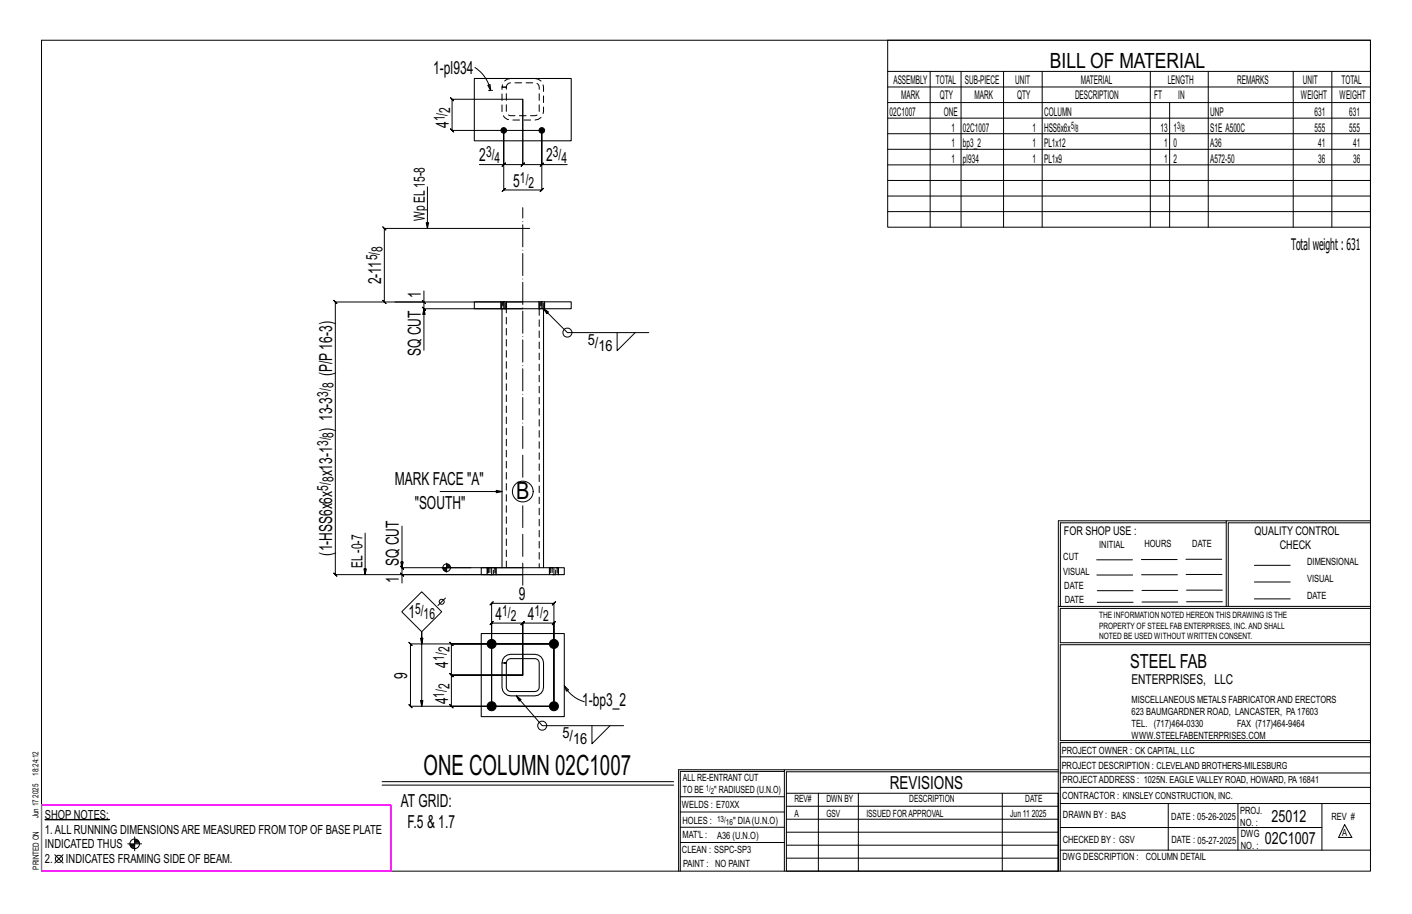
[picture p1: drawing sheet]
<svg xmlns="http://www.w3.org/2000/svg" width="432mm" height="279mm" viewBox="0 0 432 279" stroke-linecap="round" stroke-linejoin="round" font-family="sans-serif">
<g fill="#000" stroke="#000" stroke-width=".31">
<path d="M13.8 250.5l19.6 .1z"/>
<circle cx="154" cy="39.9" r=".86"/>
<circle cx="165.7" cy="39.9" r=".86"/>
<circle cx="150.3" cy="196.8" r="1.39"/>
<circle cx="169.4" cy="196.8" r="1.39"/>
<circle cx="150.3" cy="215.9" r="1.39"/>
<circle cx="169.4" cy="215.9" r="1.39"/>
</g>
<g fill="none" stroke="#000" stroke-width=".31">
<path d="M12.7 12.3h406.4v254h-406.4zM271.5 12.3h147.6v57.2h-147.6zM145.3 20.6a11.1 11.1 0 0 1 4.7 7M149.2 26.1l.7-.2 .1 1.7zM149.4 27.6h.6M150 27.6l.6 .1M159.9 30.3v20l.5-.5-1 1 .5-.5h-5.9M165.7 39.9h-27.4l.5 .5-1-1 .5 .5v-9.6l.5 .5-1-1 .5 .5h21.6v20l-.5 .5 1-1-.5 .5h5.8M271.5 21.8h147.6M271.5 26.6h147.6M271.5 31.4h147.6M271.5 36.1h147.6"/>
<path d="M284.5 21.8v47.7M293.9 21.8v47.7M306.9 21.8v47.7M318.7 21.8v47.7M351.8 21.8v47.7M357.7 31.4v38.1M369.5 21.8v47.7M395.5 21.8v47.7M407.3 21.8v47.7M130.7 57.1v12.7l-.4-1.7h.8l-.4 1.7M146.6 50.3h7.4v-10.4v18.2l-.5 .5 1-1-.5 .5h11.7l-.5 .5 1-1-.5 .5v-18.2v10.4h7.8M153.5 50.8l1-1z"/>
<path d="M165.7 50.3l.5-.5-1 1zM271.5 40.9h147.6M271.5 45.6h147.6M271.5 50.4h147.6M271.5 55.2h147.6M271.5 59.9h147.6M162 69.8h-44.5l-.5-.5 1 1-.5-.5v22.5M271.5 64.7h147.6M117 91.8l1 1zM129.1 91.8l1 1zM129.6 88.9v3.4h-8.8M129.6 92.3v2.1l-.5-.5 1 1-.5-.5h30.3"/>
<path d="M129.6 94.4l-.3 1.7h.7l-.4-1.7v12.7M159.9 92.3h-57.4l-.5-.5 1 1-.5-.5v83.4l-.5-.5 1 1-.5-.5h57.4h-37v2.5M166.2 94.4l1 1.5 .5-.5-1.5-1 7.3 7.3h24.9M188.7 101.7v5.5l5.6-5.5M134.6 150.3h18.9l-1.7 .3v-.7l1.7 .4M375 159.8h-50.7v25.6M375 159.2h-51.3l-.1 107.1M419.1 159.2h-44.1v26.2M419.1 159.8h-43.5v25.6M111.7 163v12.7l-.4-1.8h.7l-.3 1.8M122.4 175.2l1 1zM122.9 160.8v12.7l-.3-1.7h.7l-.4 1.7"/>
<path d="M135.2 173.5h8.8M135.4 173.8h1.2M135.5 174h1.1M135.6 174.2h1M135.8 174.4h.8M136.1 174.6h.5M136.6 172.1v2.8M136.6 173.3h1.1M136.6 173.1h1.1M136.6 172.9h1M136.6 172.7h.8M136.6 172.5h.5"/>
<path d="M159.9 173.5h-37l-.5-.5 1 1-.5-.5v2.2M335.4 171.1h10.9M335.4 175.8h11M349 171h11M349.1 175.7h11M362.7 171h10.9M362.7 175.6h11M383.6 172.8h11M383.6 177.9h11M122.9 187l6.1-6.1 6.1 6.1-6.1 6.1zM125 196.3l.5 .5h43.9h-31.4l-.5-.5 1 1-.5-.5v9.6l-.5-.5 1 1-.5-.5h21.9h-21.9l-.5-.5 1 1-.5-.5v9.5l-.5-.5 1 1-.5-.5h31.4h-43.9l.5 .5-1-1 .5 .5v-19.1l.5 .5zM129 196.8l.3-1.7h-.7l.4 1.7v-3.7v22.8l-.4-1.8h.7l-.3 1.8"/>
<path d="M136.2 182.8l-2.3 2.3M150.8 183.9l-.5 .5h19.1l-.5 .5 1-1-.5 .5v31.5v-25.4l.5-.5-1 1 .5-.5h-9.5l.5-.5-1 1 .5-.5v15.9v-15.9l.5-.5-1 1 .5-.5h-9.6l.5-.5-1 1 .5-.5v25.4v-31.5l-.5 .5zM323.7 185.4h95.4M335.5 184.1h11M335.5 180.6h11M349.2 184h11M349.2 180.5h11M362.9 180.4h10.9M362.9 184h10.9M383.6 183.1h11M419.1 186h-94.9v10.5h94.9M419.1 197.1h-94.9v29.3h94.9v.6h-94.9v39.3"/>
<path d="M157.9 212.7l.9 1.6 .6-.5-1.5-1.1 7.9 9.1h24.9M172.6 209.6l1.3 1.3-.7 .4zM172.6 209.6l1.2 1.8 1.1 1.1 1.8 1.2 2 .8M116.9 238.9h89.1M181 221.8v5.6l5.6-5.6M239.9 235.8h-31.9v30.5M239.9 235.3h-32.4v31M323.6 235.3h-83.7v31M323.6 235.9h-83.1v6.6M324.2 236.3h94.9M324.2 231.4h94.9M39.1 258h4.2"/>
<path d="M39.7 258.2h1.5M39.8 258.4h1.4M39.9 258.7h1.3M40.1 258.9h1.1M40.4 259.2h.8M41.2 255.8v4.3M41.2 257.7h1.4M41.2 257.2h1.3M41.2 257.5h1.4M41.2 256.7h.8M41.2 257h1.1M116.9 240h89.1"/>
<path d="M208 252.9h31.9M208 257.5h31.9M208 243.6h31.9M208 248.2h31.9M240.5 242.5h83.1v23.8h-83.1zM240.5 258.4h83.1M240.5 254.4h83.1M240.5 250.4h83.1M240.5 246.5h83.1M250.3 242.5v23.8M262.5 242.5v23.8M306.5 242.5v23.8"/>
<path d="M324.2 253h80.1M324.2 245.6h94.9M324.2 259.9h94.9M324.2 240.7h94.9M357.3 245.6v14.3M378.6 245.6v14.3M404.3 245.6v14.3M411.2 252.1l2.2 3.9h-4zM16.8 261.3l2.5 2.5M19.3 261.3l-2.5 2.5M240.5 262.3h83.1"/>
<circle cx="173.5" cy="101.7" r="1.38"/>
<circle cx="159.9" cy="150.3" r="3.2"/>
<circle cx="136.6" cy="173.5" r="1.16"/>
<circle cx="135.1" cy="184" r=".76"/>
<circle cx="165.8" cy="221.8" r="1.38"/>
<circle cx="41.2" cy="258" r="1.47"/>
<circle cx="18" cy="262.5" r="1.1"/>
</g>
<path d="M12.7 246.1h106.8v20.2h-106.8z" fill="none" stroke="#f0f" stroke-width=".5"/>
<g fill="none" stroke="#000" stroke-width=".32">
<path d="M145.1 24h29.6v19h-29.6zM145.1 92.3h29.6v2.1h-29.6zM153.2 92.3h.1M153.2 94.4h.1M153.5 94.4v79.1M154.9 92.3h.1M154.9 94.4h.1M164.8 92.3h.1M164.8 94.4h.1M166.2 94.4v79.1M166.5 92.3h.1M166.5 94.4h.1"/>
<path d="M147.2 173.5h25.4v2.2h-25.4zM149 173.5h.1M149 175.7h.1M151.7 173.5h.1M151.7 175.7h.1M168 173.5h.1M168 175.7h.1M170.8 173.5h.1M170.8 175.7h.1M147.2 193.7h25.4v25.4h-25.4zM154.3 200.8l.9-.6 1-.2h7.4a2.65 2.65 0 0 1 2.6 2.7v7.4a2.65 2.65 0 0 1-2.6 2.6h-7.4a2.65 2.65 0 0 1-2.7-2.6v-7.4l.2-1zM155.2 201.7l1-.4h7.4a1.32 1.32 0 0 1 1.3 1.4v7.4a1.32 1.32 0 0 1-1.3 1.3h-7.4a1.32 1.32 0 0 1-1.4-1.3v-7.4z"/>
</g>
<g fill="none" stroke="#000" stroke-width=".31" stroke-dasharray="2 1.4">
<path d="M154.8 26.6h-1.3v7.4a2.65 2.65 0 0 0 2.7 2.7h7.4a2.65 2.65 0 0 0 2.6-2.7v-7.4a2.65 2.65 0 0 0-2.6-2.6M155.2 25.7l1-.4h7.4a1.32 1.32 0 0 1 1.3 1.3v7.4a1.32 1.32 0 0 1-1.3 1.4h-7.4a1.32 1.32 0 0 1-1.4-1.4v-7.4zM156.2 24a2.65 2.65 0 0 0-2.7 2.6h1.3M153.2 92.3h.1M153.2 92.3v2.1M153.3 94.4h-.1M153.4 94.4h-.1v-2.1h.1M153.5 94.4h.1M153.7 92.3h.3v2.1h-.3zM153.7 94.4h-.3v-2.1h.3M154 94.4h.4v-2.1h.3M154 92.3h.4"/>
<path d="M154.4 94.4h.3v-2.1h.1M154.7 94.4h.1l.1-2.1M154.9 94.4v-2.1M154.9 94.4h-.1M164.8 92.3h.1M164.8 92.3v2.1M164.9 94.4h-.1M164.9 94.4v79.1M165.1 94.4h-.2v-2.1h.2M165.4 92.3h.3v2.1h-.3zM165.4 94.4h-.3v-2.1h.3M165.7 94.4h.3v-2.1h.3"/>
<path d="M165.7 92.3h.3M166 94.4h.3v-2.1h.2M166.2 94.4h.1M166.3 94.4h.2v-2.1M166.5 94.4v-2.1M166.5 94.4h.1M149 173.5v2.2M149 173.5h.1M149.4 173.5h-.3l-.1 2.2M149.8 173.5h-.4v2.2h-.3M150.3 173.5h.6v2.2h-.6zM150.3 173.5h-.5v2.2h-.4"/>
<path d="M150.3 175.7h-.5M150.9 173.5h.4v2.2h-.4M151.3 173.5h.3v2.2h-.3M151.6 173.5h.1M151.7 175.7h-.1M151.7 175.7v-2.2M154.8 173.5v-79.1M168 173.5v2.2M168 173.5h.1M168.4 173.5h-.3l-.1 2.2M168.9 173.5h-.5v2.2h-.3M169.4 173.5h.5v2.2h-.5z"/>
<path d="M169.4 173.5h-.5v2.2h-.5M169.4 175.7h-.5M169.9 173.5h.5v2.2h-.5M170.4 173.5h.3v2.2h-.3M170.7 173.5h.1M170.8 175.7h-.1M170.8 175.7v-2.2M153.5 202.7h1.3z"/>
</g>
<path d="M159.9 145.9v-82.4M159.9 178.9v-24.3" fill="none" stroke="#000" stroke-width=".31" stroke-dasharray="6.8 1 0 1"/>
<text font-size="8.6" x="129.6" y="237">ONE COLUMN 02C1007</text>
<text font-size="7.3" x="157.8" y="152.6">B</text>
<text font-size="6.4" x="321.1" y="20.7">BILL OF MATERIAL</text>
<text font-size="5.9" x="345.6" y="204.1">STEEL FAB</text>
<g font-size="5.5">
<text x="132.4" y="22.6">1-pl934</text>
<text x="137.3" y="39.1" transform="rotate(-90 137.3 39.1)">4</text>
<text x="146.6" y="49.3">2</text>
<text x="167" y="49.3">2</text>
<text x="157" y="57.1">5</text>
<text x="116.5" y="86.9" transform="rotate(-90 116.5 86.9)">2-11</text>
<text x="128.7" y="91" transform="rotate(-90 128.7 91)">1</text>
<text x="128.7" y="108.8" transform="rotate(-90 128.7 108.8)">SQ CUT</text>
<text x="101.6" y="114.9" transform="rotate(-90 101.6 114.9)">(P/P16-3)</text>
<text x="101.6" y="132" transform="rotate(-90 101.6 132)">) 13-3</text>
<text x="101.6" y="145.6" transform="rotate(-90 101.6 145.6)">x13-1</text>
<text x="120.8" y="148.2">MARK FACE &quot;A&quot;</text>
<text x="126.8" y="155.6">&quot;SOUTH&quot;</text>
<text x="101.6" y="169.8" transform="rotate(-90 101.6 169.8)">(1-HSS6x6x</text>
<text x="121.9" y="173" transform="rotate(-90 121.9 173)">SQ CUT</text>
<text x="121.9" y="178.2" transform="rotate(-90 121.9 178.2)">1</text>
<text x="158.7" y="183.4">9</text>
<text x="124.9" y="188.8">1</text>
<text x="151.5" y="189.5">4</text>
<text x="161.4" y="189.5">4</text>
<text x="124.5" y="207.5" transform="rotate(-90 124.5 207.5)">9</text>
<text x="137" y="204.1" transform="rotate(-90 137 204.1)">4</text>
<text x="137" y="215.3" transform="rotate(-90 137 215.3)">4</text>
<text x="178" y="215.9">1-bp3_2</text>
<text x="272.2" y="241.1">REVISIONS</text>
<text x="122.6" y="246.7">AT GRID:</text>
<text x="124.6" y="253.2">F.5 &amp; 1.7</text>
</g>
<g font-size="5.1">
<text x="388.9" y="251.3">25012</text>
<text x="386.8" y="258.1">02C1007</text>
</g>
<text font-size="4.9" x="394.8" y="76.4">Totalweight : 631</text>
<g font-size="4.7">
<text x="137.7" y="34.4" transform="rotate(-90 137.7 34.4)">2</text>
<text x="136" y="37.1" transform="rotate(-90 136 37.1)">1/</text>
<text x="148.6" y="48.1">3/</text>
<text x="151.2" y="49.7">4</text>
<text x="169.1" y="48.1">3/</text>
<text x="171.7" y="49.7">4</text>
<text x="159" y="55.8">1/</text>
<text x="161.6" y="57.5">2</text>
<text x="129.9" y="67.7" transform="rotate(-90 129.9 67.7)">Wp EL15-8</text>
<text x="117" y="76.9" transform="rotate(-90 117 76.9)">8</text>
<text x="115.3" y="79.6" transform="rotate(-90 115.3 79.6)">5/</text>
<text x="179.7" y="105.5">5/</text>
<text x="183" y="107.2">16</text>
<text x="102" y="118.7" transform="rotate(-90 102 118.7)">8</text>
<text x="100.3" y="121.4" transform="rotate(-90 100.3 121.4)">3/</text>
<text x="100.3" y="136.4" transform="rotate(-90 100.3 136.4)">3/</text>
<text x="102" y="133.8" transform="rotate(-90 102 133.8)">8</text>
<text x="100.3" y="149.9" transform="rotate(-90 100.3 149.9)">5/</text>
<text x="102" y="147.3" transform="rotate(-90 102 147.3)">8</text>
<text x="110.8" y="173.5" transform="rotate(-90 110.8 173.5)">EL-0-7</text>
<text x="126.9" y="187.5">5/</text>
<text x="129.6" y="189.2">16</text>
<text x="153.6" y="188.2">1/</text>
<text x="156.2" y="189.9">2</text>
<text x="163.5" y="188.2">1/</text>
<text x="166.1" y="189.9">2</text>
<text x="135.8" y="202" transform="rotate(-90 135.8 202)">1/</text>
<text x="137.5" y="199.4" transform="rotate(-90 137.5 199.4)">2</text>
<text x="135.8" y="213.2" transform="rotate(-90 135.8 213.2)">1/</text>
<text x="137.5" y="210.6" transform="rotate(-90 137.5 210.6)">2</text>
<text x="172" y="225.7">5/</text>
<text x="175.3" y="227.3">16</text>
</g>
<text font-size="4.2" x="346" y="209.1">ENTERPRISES, LLC</text>
<g font-size="3.8">
<text x="13.8" y="250.3">SHOP NOTES:</text>
<text x="13.8" y="254.8">1.ALL RUNNING DIMENSIONSARE MEASURED FROM TOP OF BASE PLATE</text>
<text x="13.8" y="263.9">2.</text>
<text x="13.8" y="259.3">INDICATED THUS</text>
<text x="20.2" y="263.9">INDICATES FRAMING SIDE OF BEAM.</text>
</g>
<g font-size="3.7">
<text x="273.2" y="25.6">ASSEMBLY</text>
<text x="286.2" y="25.6">TOTAL</text>
<text x="295.1" y="25.6">SUB-PIECE</text>
<text x="310.4" y="25.6">UNIT</text>
<text x="330.5" y="25.6">MATERIAL</text>
<text x="357.1" y="25.6">LENGTH</text>
<text x="378.3" y="25.6">REMARKS</text>
<text x="398.4" y="25.6">UNIT</text>
<text x="410.2" y="25.6">TOTAL</text>
<text x="272.1" y="35.5">02C1007</text>
<text x="275.6" y="30.4">MARK</text>
<text x="287.4" y="30.4">QTY</text>
<text x="288.6" y="35.5">ONE</text>
<text x="298" y="30.4">MARK</text>
<text x="311" y="30.4">QTY</text>
<text x="319.3" y="35.5">COLUMN</text>
<text x="328.7" y="30.4">DESCRIPTION</text>
<text x="353" y="30.4">FT</text>
<text x="360.3" y="30.4">IN</text>
<text x="370.1" y="35.5">UNP</text>
<text x="397.8" y="30.4">WEIGHT</text>
<text x="402" y="35.5">631</text>
<text x="409.6" y="30.4">WEIGHT</text>
<text x="412.6" y="35.5">631</text>
<text x="290.9" y="40.2">1</text>
<text x="294.5" y="40.2">02C1007</text>
<text x="315.8" y="40.2">1</text>
<text x="319.3" y="40.2">HSS6x6x</text>
<text x="354.9" y="40.2">13</text>
<text x="358.9" y="40.2">1</text>
<text x="370.1" y="40.2">S1E A500C</text>
<text x="402" y="40.2">555</text>
<text x="412.6" y="40.2">555</text>
<text x="290.9" y="45">1</text>
<text x="294.5" y="45">bp3_2</text>
<text x="315.8" y="45">1</text>
<text x="319.3" y="45">PL1x12</text>
<text x="356" y="45">1</text>
<text x="358.9" y="45">0</text>
<text x="370.1" y="45">A36</text>
<text x="403.2" y="45">41</text>
<text x="413.8" y="45">41</text>
<text x="290.9" y="49.7">1</text>
<text x="294.5" y="49.7">pl934</text>
<text x="315.8" y="49.7">1</text>
<text x="319.3" y="49.7">PL1x9</text>
<text x="356" y="49.7">1</text>
<text x="358.9" y="49.7">2</text>
<text x="370.1" y="49.7">A572-50</text>
<text x="403.2" y="49.7">36</text>
<text x="413.8" y="49.7">36</text>
<text x="325.3" y="163.4">FOR SHOP USE :</text>
<text x="383.7" y="163.4">QUALITY CONTROL</text>
<text x="391.4" y="167.8">CHECK</text>
</g>
<g font-size="3.1">
<text x="327.5" y="39.4">5/</text>
<text x="328.9" y="40.5">8</text>
<text x="360" y="39.4">3/</text>
<text x="361.4" y="40.5">8</text>
<text x="336.2" y="167.4">INITIAL</text>
<text x="350" y="167.1">HOURS</text>
<text x="364.6" y="167.2">DATE</text>
<text x="325.2" y="171.3">CUT</text>
<text x="399.8" y="172.8">DIMENSIONAL</text>
<text x="325.1" y="175.8">VISUAL</text>
<text x="399.8" y="177.9">VISUAL</text>
<text x="325.5" y="180">DATE</text>
<text x="325.7" y="184.4">DATE</text>
<text x="399.8" y="183.1">DATE</text>
<text x="346" y="215">MISCELLANEOUS METALS FABRICATORAND ERECTORS</text>
<text x="346" y="218.6">623 BAUMGARDNER ROAD, LANCASTER, PA17603</text>
<text x="346" y="225.8">WWW.STEELFABENTERPRISES.COM</text>
<text x="346" y="222.2">TEL. (717)464-0330</text>
<text x="378.3" y="222.2">FAX (717)464-9464</text>
<text x="324.7" y="230.5">PROJECT OWNER : CK CAPITAL, LLC</text>
<text x="208.8" y="238.8">ALL RE-ENTRANT CUT</text>
<text x="324.7" y="235.1">PROJECT DESCRIPTION : CLEVELAND BROTHERS-MILESBURG</text>
<text x="324.9" y="239.5">PROJECTADDRESS : 1025N. EAGLE VALLEY ROAD, HOWARD, PA16841</text>
<text x="208.8" y="242.5">TO BE</text>
<text x="218.4" y="242.5">&quot; RADIUSED (U.N.O)</text>
<text x="242.9" y="245.3">REV#</text>
<text x="252.7" y="245.3">DWN BY</text>
<text x="278.1" y="245.3">DESCRIPTION</text>
<text x="313.5" y="245.3">DATE</text>
<text x="324.9" y="244.2">CONTRACTOR : KINSLEY CONSTRUCTION, INC.</text>
<text x="208.5" y="247">WELDS : E70XX</text>
<text x="208.7" y="251.7">HOLES :</text>
<text x="224.2" y="251.8">&quot; DIA(U.N.O)</text>
<text x="242.9" y="249.9">A</text>
<text x="252.7" y="249.9">GSV</text>
<text x="264.9" y="249.9">ISSUED FORAPPROVAL</text>
<text x="309" y="249.9">Jun 11</text>
<text x="315.5" y="249.9">2025</text>
<text x="325.1" y="250">DRAWN BY : BAS</text>
<text x="358.2" y="250.5">DATE : 05-26-2025</text>
<text x="379.3" y="248.9">PROJ.</text>
<text x="407.2" y="250.5">REV #</text>
<text x="208.7" y="256.3">MAT'L :</text>
<text x="219.3" y="256.4">A36 (U.N.O)</text>
<text x="325" y="257.6">CHECKED BY : GSV</text>
<text x="358.3" y="257.7">DATE : 05-27-2025</text>
<text x="379.3" y="252.5">NO. :</text>
<text x="379.5" y="255.9">DWG</text>
<text x="410.5" y="255.5">A</text>
<text x="208.6" y="260.7">CLEAN : SSPC-SP3</text>
<text x="324.9" y="262.9">DWG DESCRIPTION :</text>
<text x="350.4" y="263">COLUMN DETAIL</text>
<text x="379.5" y="259.5">NO. :</text>
<text x="208.9" y="265">PAINT : NO PAINT</text>
</g>
<g font-size="2.7">
<text x="336.1" y="189">THE INFORMATION NOTED HEREON THIS DRAWING IS THE</text>
<text x="336.1" y="195.4">NOTED BE USED WITHOUT WRITTEN CONSENT.</text>
<text x="336.1" y="192.2">PROPERTY OF STEEL FAB ENTERPRISES, INC.AND SHALL</text>
</g>
<g font-size="2.6">
<text x="215.9" y="241.8">1/</text>
<text x="217.4" y="242.7">2</text>
<text x="219.3" y="251.1">13/</text>
<text x="222" y="252.1">16</text>
</g>
<g font-size="2.5">
<text x="11.7" y="237.1" transform="rotate(-90 11.7 237.1)">18:24:12</text>
<text x="11.8" y="243.8" transform="rotate(-90 11.8 243.8)">2025</text>
<text x="11.8" y="250.1" transform="rotate(-90 11.8 250.1)">Jun 17</text>
<text x="11.9" y="265.8" transform="rotate(-90 11.9 265.8)">PRINTED ON</text>
</g>
</svg>
